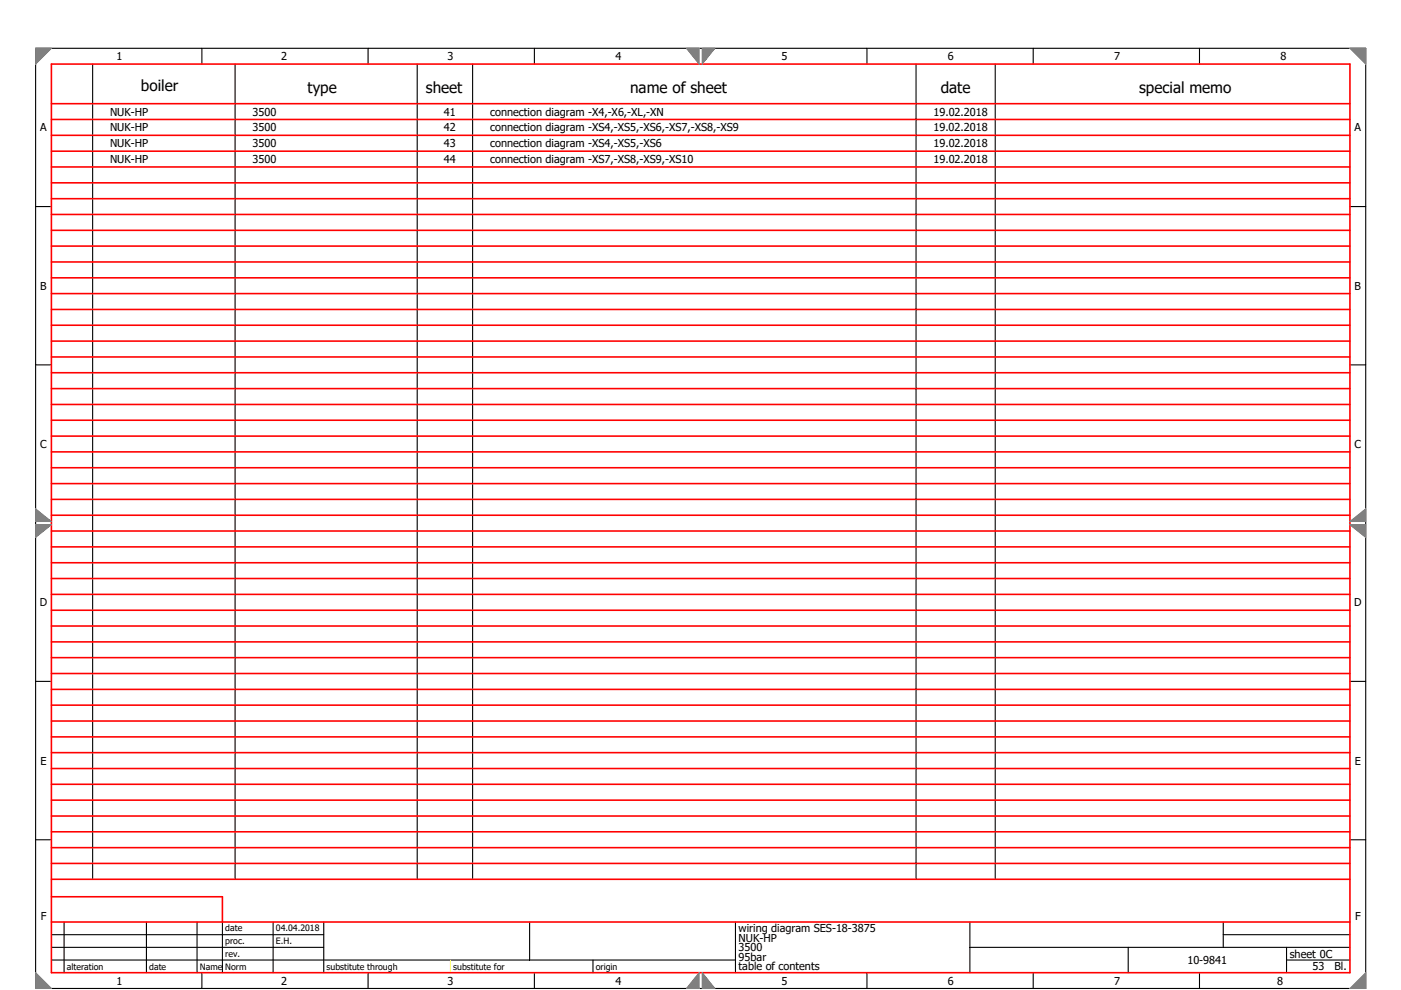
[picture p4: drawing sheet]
<svg xmlns="http://www.w3.org/2000/svg" width="297mm" height="210mm" viewBox="0 0 297 210" stroke-linecap="round" stroke-linejoin="round" font-family="sans-serif">
<g fill="none" stroke="#000" stroke-width=".23">
<path d="M7.6 10.2h282v199.5h-282zM19.6 13.6v172.9M42.8 10.2v3.4M49.8 13.6v172.9M78 10.2v3.4M88.5 13.6v172.9M100.2 13.6v172.9M113.3 10.2v3.4M183.8 10.2v3.4M194.2 13.6v172.9M211 13.6v172.9M219.1 10.2v3.4"/>
<path d="M254.3 10.2v3.4M7.6 43.8h3.3M286.2 43.8h3.4M7.6 77.4h3.3M286.2 77.4h3.4M7.6 144.5h3.3M286.2 144.5h3.4M7.6 178.1h3.3M286.2 178.1h3.4M10.9 198.2h57.7M13.6 195.6v10.7M31 195.6v10.7"/>
<path d="M41.8 195.6v10.7M47.2 195.6v10.7M57.9 195.6v10.7M68.6 195.6v10.7M112.3 195.6v8M155.9 195.6v10.7M205.6 195.6v10.7M259.4 198.2h26.8M259.4 195.6v5.3M10.9 203.6h145M10.9 200.9h57.7M42.8 206.3v3.4"/>
<path d="M78 206.3v3.4M113.3 206.3v3.4M125.7 203.6v2.7M183.8 206.3v3.4M205.6 200.9h80.6M219.1 206.3v3.4M239.2 200.9v5.4M254.3 206.3v3.4M272.8 203.6h13.4M272.8 200.9v5.4"/>
</g>
<path d="M95.5 203.6v2.7" fill="none" stroke="#ff0" stroke-width=".21"/>
<path d="M10.9 195.6h275.3" fill="none" stroke="#f00" stroke-width=".34"/>
<path d="M286.2 13.6v192.7" fill="none" stroke="#f00" stroke-width=".34"/>
<path d="M10.9 206.3h275.3" fill="none" stroke="#f00" stroke-width=".34"/>
<path d="M10.9 13.6v192.7" fill="none" stroke="#f00" stroke-width=".34"/>
<path d="M10.9 13.6h275.3" fill="none" stroke="#f00" stroke-width=".34"/>
<path d="M47.2 190.2v5.4" fill="none" stroke="#f00" stroke-width=".34"/>
<path d="M10.9 190.2h36.3" fill="none" stroke="#f00" stroke-width=".34"/>
<path d="M10.9 22h275.3" fill="none" stroke="#f00" stroke-width=".34"/>
<path d="M10.9 25.3h275.3" fill="none" stroke="#f00" stroke-width=".34"/>
<path d="M10.9 28.7h275.3" fill="none" stroke="#f00" stroke-width=".34"/>
<path d="M10.9 32.1h275.3" fill="none" stroke="#f00" stroke-width=".34"/>
<path d="M10.9 35.4h275.3" fill="none" stroke="#f00" stroke-width=".34"/>
<path d="M10.9 38.8h275.3" fill="none" stroke="#f00" stroke-width=".34"/>
<path d="M10.9 42.1h275.3" fill="none" stroke="#f00" stroke-width=".34"/>
<path d="M10.9 45.5h275.3" fill="none" stroke="#f00" stroke-width=".34"/>
<path d="M10.9 48.9h275.3" fill="none" stroke="#f00" stroke-width=".34"/>
<path d="M10.9 52.2h275.3" fill="none" stroke="#f00" stroke-width=".34"/>
<path d="M10.9 55.6h275.3" fill="none" stroke="#f00" stroke-width=".34"/>
<path d="M10.9 58.9h275.3" fill="none" stroke="#f00" stroke-width=".34"/>
<path d="M10.9 62.3h275.3" fill="none" stroke="#f00" stroke-width=".34"/>
<path d="M10.9 65.6h275.3" fill="none" stroke="#f00" stroke-width=".34"/>
<path d="M10.9 69h275.3" fill="none" stroke="#f00" stroke-width=".34"/>
<path d="M10.9 72.3h275.3" fill="none" stroke="#f00" stroke-width=".34"/>
<path d="M10.9 75.7h275.3" fill="none" stroke="#f00" stroke-width=".34"/>
<path d="M10.9 79.1h275.3" fill="none" stroke="#f00" stroke-width=".34"/>
<path d="M10.9 82.4h275.3" fill="none" stroke="#f00" stroke-width=".34"/>
<path d="M10.9 85.8h275.3" fill="none" stroke="#f00" stroke-width=".34"/>
<path d="M10.9 89.1h275.3" fill="none" stroke="#f00" stroke-width=".34"/>
<path d="M10.9 92.5h275.3" fill="none" stroke="#f00" stroke-width=".34"/>
<path d="M10.9 95.8h275.3" fill="none" stroke="#f00" stroke-width=".34"/>
<path d="M10.9 99.2h275.3" fill="none" stroke="#f00" stroke-width=".34"/>
<path d="M10.9 102.6h275.3" fill="none" stroke="#f00" stroke-width=".34"/>
<path d="M10.9 105.9h275.3" fill="none" stroke="#f00" stroke-width=".34"/>
<path d="M10.9 109.3h275.3" fill="none" stroke="#f00" stroke-width=".34"/>
<path d="M10.9 112.6h275.3" fill="none" stroke="#f00" stroke-width=".34"/>
<path d="M10.9 116h275.3" fill="none" stroke="#f00" stroke-width=".34"/>
<path d="M10.9 119.4h275.3" fill="none" stroke="#f00" stroke-width=".34"/>
<path d="M10.9 122.7h275.3" fill="none" stroke="#f00" stroke-width=".34"/>
<path d="M10.9 126.1h275.3" fill="none" stroke="#f00" stroke-width=".34"/>
<path d="M10.9 129.4h275.3" fill="none" stroke="#f00" stroke-width=".34"/>
<path d="M10.9 132.8h275.3" fill="none" stroke="#f00" stroke-width=".34"/>
<path d="M10.9 136.1h275.3" fill="none" stroke="#f00" stroke-width=".34"/>
<path d="M10.9 139.5h275.3" fill="none" stroke="#f00" stroke-width=".34"/>
<path d="M10.9 142.9h275.3" fill="none" stroke="#f00" stroke-width=".34"/>
<path d="M10.9 146.2h275.3" fill="none" stroke="#f00" stroke-width=".34"/>
<path d="M10.9 149.6h275.3" fill="none" stroke="#f00" stroke-width=".34"/>
<path d="M10.9 152.9h275.3" fill="none" stroke="#f00" stroke-width=".34"/>
<path d="M10.9 156.3h275.3" fill="none" stroke="#f00" stroke-width=".34"/>
<path d="M10.9 159.6h275.3" fill="none" stroke="#f00" stroke-width=".34"/>
<path d="M10.9 163h275.3" fill="none" stroke="#f00" stroke-width=".34"/>
<path d="M10.9 166.3h275.3" fill="none" stroke="#f00" stroke-width=".34"/>
<path d="M10.9 169.7h275.3" fill="none" stroke="#f00" stroke-width=".34"/>
<path d="M10.9 173.1h275.3" fill="none" stroke="#f00" stroke-width=".34"/>
<path d="M10.9 176.4h275.3" fill="none" stroke="#f00" stroke-width=".34"/>
<path d="M10.9 179.8h275.3" fill="none" stroke="#f00" stroke-width=".34"/>
<path d="M10.9 183.1h275.3" fill="none" stroke="#f00" stroke-width=".34"/>
<path d="M10.9 186.5h275.3" fill="none" stroke="#f00" stroke-width=".34"/>
<path d="M7.6 107.9v2.7" fill="none" stroke="#808080" stroke-width=".21"/>
<path d="M7.6 107.9l3.3 2.7" fill="none" stroke="#808080" stroke-width=".21"/>
<path d="M7.6 110.6h3.3" fill="none" stroke="#808080" stroke-width=".21"/>
<path d="M7.6 110.5h3.1" fill="none" stroke="#808080" stroke-width=".21"/>
<path d="M7.6 110.4h3" fill="none" stroke="#808080" stroke-width=".21"/>
<path d="M7.6 110.4h2.9" fill="none" stroke="#808080" stroke-width=".21"/>
<path d="M7.6 110.3h2.8" fill="none" stroke="#808080" stroke-width=".21"/>
<path d="M7.6 110.2h2.7" fill="none" stroke="#808080" stroke-width=".21"/>
<path d="M7.6 110.1h2.6" fill="none" stroke="#808080" stroke-width=".21"/>
<path d="M7.6 110h2.5" fill="none" stroke="#808080" stroke-width=".21"/>
<path d="M7.6 110h2.4" fill="none" stroke="#808080" stroke-width=".21"/>
<path d="M7.6 109.9h2.3" fill="none" stroke="#808080" stroke-width=".21"/>
<path d="M7.6 109.8h2.2" fill="none" stroke="#808080" stroke-width=".21"/>
<path d="M7.6 109.7h2.1" fill="none" stroke="#808080" stroke-width=".21"/>
<path d="M7.6 109.6h2" fill="none" stroke="#808080" stroke-width=".21"/>
<path d="M7.6 109.5h1.9" fill="none" stroke="#808080" stroke-width=".21"/>
<path d="M7.6 109.5h1.8" fill="none" stroke="#808080" stroke-width=".21"/>
<path d="M7.6 109.4h1.7" fill="none" stroke="#808080" stroke-width=".21"/>
<path d="M7.6 109.3h1.6" fill="none" stroke="#808080" stroke-width=".21"/>
<path d="M7.6 109.2h1.5" fill="none" stroke="#808080" stroke-width=".21"/>
<path d="M7.6 109.1h1.4" fill="none" stroke="#808080" stroke-width=".21"/>
<path d="M7.6 109h1.2" fill="none" stroke="#808080" stroke-width=".21"/>
<path d="M7.6 108.9h1.2" fill="none" stroke="#808080" stroke-width=".21"/>
<path d="M7.6 108.9h1" fill="none" stroke="#808080" stroke-width=".21"/>
<path d="M7.6 108.8h.9" fill="none" stroke="#808080" stroke-width=".21"/>
<path d="M7.6 108.7h.8" fill="none" stroke="#808080" stroke-width=".21"/>
<path d="M7.6 108.6h.7" fill="none" stroke="#808080" stroke-width=".21"/>
<path d="M7.6 108.5h.6" fill="none" stroke="#808080" stroke-width=".21"/>
<path d="M7.6 108.4h.5" fill="none" stroke="#808080" stroke-width=".21"/>
<path d="M7.6 108.4h.4" fill="none" stroke="#808080" stroke-width=".21"/>
<path d="M7.6 108.3h.3" fill="none" stroke="#808080" stroke-width=".21"/>
<path d="M7.6 108.2h.2" fill="none" stroke="#808080" stroke-width=".21"/>
<path d="M7.6 108.1h.1" fill="none" stroke="#808080" stroke-width=".21"/>
<path d="M7.6 111.3v2.7" fill="none" stroke="#808080" stroke-width=".21"/>
<path d="M10.9 111.3l-3.3 2.7" fill="none" stroke="#808080" stroke-width=".21"/>
<path d="M7.6 111.3h3.3" fill="none" stroke="#808080" stroke-width=".21"/>
<path d="M7.6 113.8h.1" fill="none" stroke="#808080" stroke-width=".21"/>
<path d="M7.6 113.7h.2" fill="none" stroke="#808080" stroke-width=".21"/>
<path d="M7.6 113.6h.3" fill="none" stroke="#808080" stroke-width=".21"/>
<path d="M7.6 113.6h.4" fill="none" stroke="#808080" stroke-width=".21"/>
<path d="M7.6 113.5h.5" fill="none" stroke="#808080" stroke-width=".21"/>
<path d="M7.6 113.4h.6" fill="none" stroke="#808080" stroke-width=".21"/>
<path d="M7.6 113.3h.7" fill="none" stroke="#808080" stroke-width=".21"/>
<path d="M7.6 113.2h.8" fill="none" stroke="#808080" stroke-width=".21"/>
<path d="M7.6 113.1h.9" fill="none" stroke="#808080" stroke-width=".21"/>
<path d="M7.6 113.1h1" fill="none" stroke="#808080" stroke-width=".21"/>
<path d="M7.6 113h1.2" fill="none" stroke="#808080" stroke-width=".21"/>
<path d="M7.6 112.9h1.2" fill="none" stroke="#808080" stroke-width=".21"/>
<path d="M7.6 112.8h1.4" fill="none" stroke="#808080" stroke-width=".21"/>
<path d="M7.6 112.7h1.5" fill="none" stroke="#808080" stroke-width=".21"/>
<path d="M7.6 112.6h1.6" fill="none" stroke="#808080" stroke-width=".21"/>
<path d="M7.6 112.6h1.7" fill="none" stroke="#808080" stroke-width=".21"/>
<path d="M7.6 112.5h1.8" fill="none" stroke="#808080" stroke-width=".21"/>
<path d="M7.6 112.4h1.9" fill="none" stroke="#808080" stroke-width=".21"/>
<path d="M7.6 112.3h2" fill="none" stroke="#808080" stroke-width=".21"/>
<path d="M7.6 112.2h2.1" fill="none" stroke="#808080" stroke-width=".21"/>
<path d="M7.6 112.1h2.2" fill="none" stroke="#808080" stroke-width=".21"/>
<path d="M7.6 112.1h2.3" fill="none" stroke="#808080" stroke-width=".21"/>
<path d="M7.6 112h2.4" fill="none" stroke="#808080" stroke-width=".21"/>
<path d="M7.6 111.9h2.5" fill="none" stroke="#808080" stroke-width=".21"/>
<path d="M7.6 111.8h2.6" fill="none" stroke="#808080" stroke-width=".21"/>
<path d="M7.6 111.7h2.7" fill="none" stroke="#808080" stroke-width=".21"/>
<path d="M7.6 111.6h2.8" fill="none" stroke="#808080" stroke-width=".21"/>
<path d="M7.6 111.5h2.9" fill="none" stroke="#808080" stroke-width=".21"/>
<path d="M7.6 111.5h3" fill="none" stroke="#808080" stroke-width=".21"/>
<path d="M7.6 111.4h3.1" fill="none" stroke="#808080" stroke-width=".21"/>
<path d="M7.6 111.3h3.3" fill="none" stroke="#808080" stroke-width=".21"/>
<path d="M7.6 10.2v3.4" fill="none" stroke="#808080" stroke-width=".21"/>
<path d="M7.6 10.2h3.3" fill="none" stroke="#808080" stroke-width=".21"/>
<path d="M10.9 10.2l-3.3 3.4" fill="none" stroke="#808080" stroke-width=".21"/>
<path d="M7.6 13.4h.1" fill="none" stroke="#808080" stroke-width=".21"/>
<path d="M7.6 13.3h.1" fill="none" stroke="#808080" stroke-width=".21"/>
<path d="M7.6 13.3h.2" fill="none" stroke="#808080" stroke-width=".21"/>
<path d="M7.6 13.2h.3" fill="none" stroke="#808080" stroke-width=".21"/>
<path d="M7.6 13.1h.4" fill="none" stroke="#808080" stroke-width=".21"/>
<path d="M7.6 13h.5" fill="none" stroke="#808080" stroke-width=".21"/>
<path d="M7.6 12.9h.6" fill="none" stroke="#808080" stroke-width=".21"/>
<path d="M7.6 12.8h.7" fill="none" stroke="#808080" stroke-width=".21"/>
<path d="M7.6 12.8h.7" fill="none" stroke="#808080" stroke-width=".21"/>
<path d="M7.6 12.7h.8" fill="none" stroke="#808080" stroke-width=".21"/>
<path d="M7.6 12.6h.9" fill="none" stroke="#808080" stroke-width=".21"/>
<path d="M7.6 12.5h1" fill="none" stroke="#808080" stroke-width=".21"/>
<path d="M7.6 12.4h1.1" fill="none" stroke="#808080" stroke-width=".21"/>
<path d="M7.6 12.3h1.2" fill="none" stroke="#808080" stroke-width=".21"/>
<path d="M7.6 12.3h1.2" fill="none" stroke="#808080" stroke-width=".21"/>
<path d="M7.6 12.2h1.3" fill="none" stroke="#808080" stroke-width=".21"/>
<path d="M7.6 12.1h1.4" fill="none" stroke="#808080" stroke-width=".21"/>
<path d="M7.6 12h1.5" fill="none" stroke="#808080" stroke-width=".21"/>
<path d="M7.6 11.9h1.6" fill="none" stroke="#808080" stroke-width=".21"/>
<path d="M7.6 11.8h1.6" fill="none" stroke="#808080" stroke-width=".21"/>
<path d="M7.6 11.7h1.7" fill="none" stroke="#808080" stroke-width=".21"/>
<path d="M7.6 11.7h1.8" fill="none" stroke="#808080" stroke-width=".21"/>
<path d="M7.6 11.6h1.9" fill="none" stroke="#808080" stroke-width=".21"/>
<path d="M7.6 11.5h2" fill="none" stroke="#808080" stroke-width=".21"/>
<path d="M7.6 11.4h2.1" fill="none" stroke="#808080" stroke-width=".21"/>
<path d="M7.6 11.3h2.2" fill="none" stroke="#808080" stroke-width=".21"/>
<path d="M7.6 11.2h2.2" fill="none" stroke="#808080" stroke-width=".21"/>
<path d="M7.6 11.2h2.3" fill="none" stroke="#808080" stroke-width=".21"/>
<path d="M7.6 11.1h2.4" fill="none" stroke="#808080" stroke-width=".21"/>
<path d="M7.6 11h2.5" fill="none" stroke="#808080" stroke-width=".21"/>
<path d="M7.6 10.9h2.6" fill="none" stroke="#808080" stroke-width=".21"/>
<path d="M7.6 10.8h2.7" fill="none" stroke="#808080" stroke-width=".21"/>
<path d="M7.6 10.7h2.7" fill="none" stroke="#808080" stroke-width=".21"/>
<path d="M7.6 10.7h2.8" fill="none" stroke="#808080" stroke-width=".21"/>
<path d="M7.6 10.6h2.9" fill="none" stroke="#808080" stroke-width=".21"/>
<path d="M7.6 10.5h3" fill="none" stroke="#808080" stroke-width=".21"/>
<path d="M7.6 10.4h3.1" fill="none" stroke="#808080" stroke-width=".21"/>
<path d="M7.6 10.3h3.2" fill="none" stroke="#808080" stroke-width=".21"/>
<path d="M7.6 10.2h3.3" fill="none" stroke="#808080" stroke-width=".21"/>
<path d="M145.5 10.2l2.7 3.4" fill="none" stroke="#808080" stroke-width=".21"/>
<path d="M148.2 10.2v3.4" fill="none" stroke="#808080" stroke-width=".21"/>
<path d="M145.5 10.2h2.7" fill="none" stroke="#808080" stroke-width=".21"/>
<path d="M148.1 13.4h.1" fill="none" stroke="#808080" stroke-width=".21"/>
<path d="M148.1 13.3h.1" fill="none" stroke="#808080" stroke-width=".21"/>
<path d="M148 13.3h.2" fill="none" stroke="#808080" stroke-width=".21"/>
<path d="M147.9 13.2h.3" fill="none" stroke="#808080" stroke-width=".21"/>
<path d="M147.9 13.1h.3" fill="none" stroke="#808080" stroke-width=".21"/>
<path d="M147.8 13h.4" fill="none" stroke="#808080" stroke-width=".21"/>
<path d="M147.7 12.9h.5" fill="none" stroke="#808080" stroke-width=".21"/>
<path d="M147.7 12.8h.5" fill="none" stroke="#808080" stroke-width=".21"/>
<path d="M147.6 12.8h.6" fill="none" stroke="#808080" stroke-width=".21"/>
<path d="M147.5 12.7h.7" fill="none" stroke="#808080" stroke-width=".21"/>
<path d="M147.5 12.6h.7" fill="none" stroke="#808080" stroke-width=".21"/>
<path d="M147.4 12.5h.8" fill="none" stroke="#808080" stroke-width=".21"/>
<path d="M147.3 12.4h.9" fill="none" stroke="#808080" stroke-width=".21"/>
<path d="M147.3 12.3h.9" fill="none" stroke="#808080" stroke-width=".21"/>
<path d="M147.2 12.3h1" fill="none" stroke="#808080" stroke-width=".21"/>
<path d="M147.1 12.2h1.1" fill="none" stroke="#808080" stroke-width=".21"/>
<path d="M147.1 12.1h1.1" fill="none" stroke="#808080" stroke-width=".21"/>
<path d="M147 12h1.2" fill="none" stroke="#808080" stroke-width=".21"/>
<path d="M146.9 11.9h1.3" fill="none" stroke="#808080" stroke-width=".21"/>
<path d="M146.9 11.8h1.3" fill="none" stroke="#808080" stroke-width=".21"/>
<path d="M146.8 11.7h1.4" fill="none" stroke="#808080" stroke-width=".21"/>
<path d="M146.7 11.7h1.5" fill="none" stroke="#808080" stroke-width=".21"/>
<path d="M146.7 11.6h1.5" fill="none" stroke="#808080" stroke-width=".21"/>
<path d="M146.6 11.5h1.6" fill="none" stroke="#808080" stroke-width=".21"/>
<path d="M146.5 11.4h1.7" fill="none" stroke="#808080" stroke-width=".21"/>
<path d="M146.4 11.3h1.8" fill="none" stroke="#808080" stroke-width=".21"/>
<path d="M146.4 11.2h1.8" fill="none" stroke="#808080" stroke-width=".21"/>
<path d="M146.3 11.2h1.9" fill="none" stroke="#808080" stroke-width=".21"/>
<path d="M146.3 11.1h1.9" fill="none" stroke="#808080" stroke-width=".21"/>
<path d="M146.2 11h2" fill="none" stroke="#808080" stroke-width=".21"/>
<path d="M146.1 10.9h2.1" fill="none" stroke="#808080" stroke-width=".21"/>
<path d="M146 10.8h2.2" fill="none" stroke="#808080" stroke-width=".21"/>
<path d="M146 10.7h2.2" fill="none" stroke="#808080" stroke-width=".21"/>
<path d="M145.9 10.7h2.3" fill="none" stroke="#808080" stroke-width=".21"/>
<path d="M145.9 10.6h2.3" fill="none" stroke="#808080" stroke-width=".21"/>
<path d="M145.8 10.5h2.4" fill="none" stroke="#808080" stroke-width=".21"/>
<path d="M145.7 10.4h2.5" fill="none" stroke="#808080" stroke-width=".21"/>
<path d="M145.6 10.3h2.6" fill="none" stroke="#808080" stroke-width=".21"/>
<path d="M145.6 10.2h2.6" fill="none" stroke="#808080" stroke-width=".21"/>
<path d="M148.9 10.2v3.4" fill="none" stroke="#808080" stroke-width=".21"/>
<path d="M151.6 10.2l-2.7 3.4" fill="none" stroke="#808080" stroke-width=".21"/>
<path d="M148.9 10.2h2.7" fill="none" stroke="#808080" stroke-width=".21"/>
<path d="M148.9 13.4h.1" fill="none" stroke="#808080" stroke-width=".21"/>
<path d="M148.9 13.3h.1" fill="none" stroke="#808080" stroke-width=".21"/>
<path d="M148.9 13.3h.2" fill="none" stroke="#808080" stroke-width=".21"/>
<path d="M148.9 13.2h.3" fill="none" stroke="#808080" stroke-width=".21"/>
<path d="M148.9 13.1h.3" fill="none" stroke="#808080" stroke-width=".21"/>
<path d="M148.9 13h.4" fill="none" stroke="#808080" stroke-width=".21"/>
<path d="M148.9 12.9h.5" fill="none" stroke="#808080" stroke-width=".21"/>
<path d="M148.9 12.8h.5" fill="none" stroke="#808080" stroke-width=".21"/>
<path d="M148.9 12.8h.6" fill="none" stroke="#808080" stroke-width=".21"/>
<path d="M148.9 12.7h.7" fill="none" stroke="#808080" stroke-width=".21"/>
<path d="M148.9 12.6h.7" fill="none" stroke="#808080" stroke-width=".21"/>
<path d="M148.9 12.5h.8" fill="none" stroke="#808080" stroke-width=".21"/>
<path d="M148.9 12.4h.9" fill="none" stroke="#808080" stroke-width=".21"/>
<path d="M148.9 12.3h.9" fill="none" stroke="#808080" stroke-width=".21"/>
<path d="M148.9 12.3h1" fill="none" stroke="#808080" stroke-width=".21"/>
<path d="M148.9 12.2h1.1" fill="none" stroke="#808080" stroke-width=".21"/>
<path d="M148.9 12.1h1.1" fill="none" stroke="#808080" stroke-width=".21"/>
<path d="M148.9 12h1.2" fill="none" stroke="#808080" stroke-width=".21"/>
<path d="M148.9 11.9h1.3" fill="none" stroke="#808080" stroke-width=".21"/>
<path d="M148.9 11.8h1.3" fill="none" stroke="#808080" stroke-width=".21"/>
<path d="M148.9 11.7h1.4" fill="none" stroke="#808080" stroke-width=".21"/>
<path d="M148.9 11.7h1.5" fill="none" stroke="#808080" stroke-width=".21"/>
<path d="M148.9 11.6h1.5" fill="none" stroke="#808080" stroke-width=".21"/>
<path d="M148.9 11.5h1.6" fill="none" stroke="#808080" stroke-width=".21"/>
<path d="M148.9 11.4h1.7" fill="none" stroke="#808080" stroke-width=".21"/>
<path d="M148.9 11.3h1.8" fill="none" stroke="#808080" stroke-width=".21"/>
<path d="M148.9 11.2h1.8" fill="none" stroke="#808080" stroke-width=".21"/>
<path d="M148.9 11.2h1.9" fill="none" stroke="#808080" stroke-width=".21"/>
<path d="M148.9 11.1h2" fill="none" stroke="#808080" stroke-width=".21"/>
<path d="M148.9 11h2" fill="none" stroke="#808080" stroke-width=".21"/>
<path d="M148.9 10.9h2.1" fill="none" stroke="#808080" stroke-width=".21"/>
<path d="M148.9 10.8h2.2" fill="none" stroke="#808080" stroke-width=".21"/>
<path d="M148.9 10.7h2.2" fill="none" stroke="#808080" stroke-width=".21"/>
<path d="M148.9 10.7h2.3" fill="none" stroke="#808080" stroke-width=".21"/>
<path d="M148.9 10.6h2.4" fill="none" stroke="#808080" stroke-width=".21"/>
<path d="M148.9 10.5h2.4" fill="none" stroke="#808080" stroke-width=".21"/>
<path d="M148.9 10.4h2.5" fill="none" stroke="#808080" stroke-width=".21"/>
<path d="M148.9 10.3h2.6" fill="none" stroke="#808080" stroke-width=".21"/>
<path d="M148.9 10.2h2.6" fill="none" stroke="#808080" stroke-width=".21"/>
<path d="M286.2 10.2l3.4 3.4" fill="none" stroke="#808080" stroke-width=".21"/>
<path d="M289.6 10.2v3.4" fill="none" stroke="#808080" stroke-width=".21"/>
<path d="M286.2 10.2h3.4" fill="none" stroke="#808080" stroke-width=".21"/>
<path d="M289.5 13.4h.1" fill="none" stroke="#808080" stroke-width=".21"/>
<path d="M289.4 13.3h.1" fill="none" stroke="#808080" stroke-width=".21"/>
<path d="M289.3 13.3h.2" fill="none" stroke="#808080" stroke-width=".21"/>
<path d="M289.2 13.2h.3" fill="none" stroke="#808080" stroke-width=".21"/>
<path d="M289.1 13.1h.4" fill="none" stroke="#808080" stroke-width=".21"/>
<path d="M289 13h.5" fill="none" stroke="#808080" stroke-width=".21"/>
<path d="M288.9 12.9h.6" fill="none" stroke="#808080" stroke-width=".21"/>
<path d="M288.9 12.8h.6" fill="none" stroke="#808080" stroke-width=".21"/>
<path d="M288.8 12.8h.7" fill="none" stroke="#808080" stroke-width=".21"/>
<path d="M288.7 12.7h.8" fill="none" stroke="#808080" stroke-width=".21"/>
<path d="M288.6 12.6h.9" fill="none" stroke="#808080" stroke-width=".21"/>
<path d="M288.5 12.5h1" fill="none" stroke="#808080" stroke-width=".21"/>
<path d="M288.4 12.4h1.1" fill="none" stroke="#808080" stroke-width=".21"/>
<path d="M288.3 12.3h1.2" fill="none" stroke="#808080" stroke-width=".21"/>
<path d="M288.3 12.3h1.2" fill="none" stroke="#808080" stroke-width=".21"/>
<path d="M288.2 12.2h1.3" fill="none" stroke="#808080" stroke-width=".21"/>
<path d="M288.1 12.1h1.4" fill="none" stroke="#808080" stroke-width=".21"/>
<path d="M288 12h1.5" fill="none" stroke="#808080" stroke-width=".21"/>
<path d="M287.9 11.9h1.6" fill="none" stroke="#808080" stroke-width=".21"/>
<path d="M287.8 11.8h1.7" fill="none" stroke="#808080" stroke-width=".21"/>
<path d="M287.8 11.7h1.7" fill="none" stroke="#808080" stroke-width=".21"/>
<path d="M287.7 11.7h1.8" fill="none" stroke="#808080" stroke-width=".21"/>
<path d="M287.6 11.6h1.9" fill="none" stroke="#808080" stroke-width=".21"/>
<path d="M287.5 11.5h2" fill="none" stroke="#808080" stroke-width=".21"/>
<path d="M287.4 11.4h2.1" fill="none" stroke="#808080" stroke-width=".21"/>
<path d="M287.4 11.3h2.1" fill="none" stroke="#808080" stroke-width=".21"/>
<path d="M287.3 11.2h2.2" fill="none" stroke="#808080" stroke-width=".21"/>
<path d="M287.2 11.2h2.3" fill="none" stroke="#808080" stroke-width=".21"/>
<path d="M287.1 11.1h2.4" fill="none" stroke="#808080" stroke-width=".21"/>
<path d="M287 11h2.5" fill="none" stroke="#808080" stroke-width=".21"/>
<path d="M286.9 10.9h2.6" fill="none" stroke="#808080" stroke-width=".21"/>
<path d="M286.8 10.8h2.7" fill="none" stroke="#808080" stroke-width=".21"/>
<path d="M286.8 10.7h2.7" fill="none" stroke="#808080" stroke-width=".21"/>
<path d="M286.7 10.7h2.8" fill="none" stroke="#808080" stroke-width=".21"/>
<path d="M286.6 10.6h2.9" fill="none" stroke="#808080" stroke-width=".21"/>
<path d="M286.5 10.5h3" fill="none" stroke="#808080" stroke-width=".21"/>
<path d="M286.4 10.4h3.1" fill="none" stroke="#808080" stroke-width=".21"/>
<path d="M286.3 10.3h3.2" fill="none" stroke="#808080" stroke-width=".21"/>
<path d="M286.3 10.2h3.2" fill="none" stroke="#808080" stroke-width=".21"/>
<path d="M289.6 107.9l-3.4 2.7" fill="none" stroke="#808080" stroke-width=".21"/>
<path d="M289.6 107.9v2.7" fill="none" stroke="#808080" stroke-width=".21"/>
<path d="M286.2 110.6h3.4" fill="none" stroke="#808080" stroke-width=".21"/>
<path d="M286.4 110.5h3.1" fill="none" stroke="#808080" stroke-width=".21"/>
<path d="M286.5 110.4h3" fill="none" stroke="#808080" stroke-width=".21"/>
<path d="M286.6 110.4h2.9" fill="none" stroke="#808080" stroke-width=".21"/>
<path d="M286.7 110.3h2.8" fill="none" stroke="#808080" stroke-width=".21"/>
<path d="M286.8 110.2h2.7" fill="none" stroke="#808080" stroke-width=".21"/>
<path d="M286.9 110.1h2.6" fill="none" stroke="#808080" stroke-width=".21"/>
<path d="M287 110h2.5" fill="none" stroke="#808080" stroke-width=".21"/>
<path d="M287.1 110h2.4" fill="none" stroke="#808080" stroke-width=".21"/>
<path d="M287.2 109.9h2.3" fill="none" stroke="#808080" stroke-width=".21"/>
<path d="M287.3 109.8h2.2" fill="none" stroke="#808080" stroke-width=".21"/>
<path d="M287.4 109.7h2.1" fill="none" stroke="#808080" stroke-width=".21"/>
<path d="M287.5 109.6h2" fill="none" stroke="#808080" stroke-width=".21"/>
<path d="M287.6 109.5h1.9" fill="none" stroke="#808080" stroke-width=".21"/>
<path d="M287.7 109.5h1.8" fill="none" stroke="#808080" stroke-width=".21"/>
<path d="M287.8 109.4h1.7" fill="none" stroke="#808080" stroke-width=".21"/>
<path d="M287.9 109.3h1.6" fill="none" stroke="#808080" stroke-width=".21"/>
<path d="M288 109.2h1.5" fill="none" stroke="#808080" stroke-width=".21"/>
<path d="M288.1 109.1h1.4" fill="none" stroke="#808080" stroke-width=".21"/>
<path d="M288.2 109h1.3" fill="none" stroke="#808080" stroke-width=".21"/>
<path d="M288.3 108.9h1.2" fill="none" stroke="#808080" stroke-width=".21"/>
<path d="M288.5 108.9h1" fill="none" stroke="#808080" stroke-width=".21"/>
<path d="M288.6 108.8h.9" fill="none" stroke="#808080" stroke-width=".21"/>
<path d="M288.6 108.7h.9" fill="none" stroke="#808080" stroke-width=".21"/>
<path d="M288.8 108.6h.7" fill="none" stroke="#808080" stroke-width=".21"/>
<path d="M288.9 108.5h.6" fill="none" stroke="#808080" stroke-width=".21"/>
<path d="M289 108.4h.5" fill="none" stroke="#808080" stroke-width=".21"/>
<path d="M289.1 108.4h.4" fill="none" stroke="#808080" stroke-width=".21"/>
<path d="M289.2 108.3h.3" fill="none" stroke="#808080" stroke-width=".21"/>
<path d="M289.3 108.2h.2" fill="none" stroke="#808080" stroke-width=".21"/>
<path d="M289.4 108.1h.1" fill="none" stroke="#808080" stroke-width=".21"/>
<path d="M289.5 108h.1" fill="none" stroke="#808080" stroke-width=".21"/>
<path d="M286.2 111.3h3.4" fill="none" stroke="#808080" stroke-width=".21"/>
<path d="M289.6 111.3v2.7" fill="none" stroke="#808080" stroke-width=".21"/>
<path d="M286.2 111.3l3.4 2.7" fill="none" stroke="#808080" stroke-width=".21"/>
<path d="M289.5 113.9h.1" fill="none" stroke="#808080" stroke-width=".21"/>
<path d="M289.4 113.8h.1" fill="none" stroke="#808080" stroke-width=".21"/>
<path d="M289.3 113.7h.2" fill="none" stroke="#808080" stroke-width=".21"/>
<path d="M289.2 113.6h.3" fill="none" stroke="#808080" stroke-width=".21"/>
<path d="M289.1 113.6h.4" fill="none" stroke="#808080" stroke-width=".21"/>
<path d="M289 113.5h.5" fill="none" stroke="#808080" stroke-width=".21"/>
<path d="M288.9 113.4h.6" fill="none" stroke="#808080" stroke-width=".21"/>
<path d="M288.8 113.3h.7" fill="none" stroke="#808080" stroke-width=".21"/>
<path d="M288.6 113.2h.9" fill="none" stroke="#808080" stroke-width=".21"/>
<path d="M288.6 113.1h.9" fill="none" stroke="#808080" stroke-width=".21"/>
<path d="M288.5 113.1h1" fill="none" stroke="#808080" stroke-width=".21"/>
<path d="M288.3 113h1.2" fill="none" stroke="#808080" stroke-width=".21"/>
<path d="M288.2 112.9h1.3" fill="none" stroke="#808080" stroke-width=".21"/>
<path d="M288.1 112.8h1.4" fill="none" stroke="#808080" stroke-width=".21"/>
<path d="M288 112.7h1.5" fill="none" stroke="#808080" stroke-width=".21"/>
<path d="M287.9 112.6h1.6" fill="none" stroke="#808080" stroke-width=".21"/>
<path d="M287.8 112.6h1.7" fill="none" stroke="#808080" stroke-width=".21"/>
<path d="M287.7 112.5h1.8" fill="none" stroke="#808080" stroke-width=".21"/>
<path d="M287.6 112.4h1.9" fill="none" stroke="#808080" stroke-width=".21"/>
<path d="M287.5 112.3h2" fill="none" stroke="#808080" stroke-width=".21"/>
<path d="M287.4 112.2h2.1" fill="none" stroke="#808080" stroke-width=".21"/>
<path d="M287.3 112.1h2.2" fill="none" stroke="#808080" stroke-width=".21"/>
<path d="M287.2 112.1h2.3" fill="none" stroke="#808080" stroke-width=".21"/>
<path d="M287.1 112h2.4" fill="none" stroke="#808080" stroke-width=".21"/>
<path d="M287 111.9h2.5" fill="none" stroke="#808080" stroke-width=".21"/>
<path d="M286.9 111.8h2.6" fill="none" stroke="#808080" stroke-width=".21"/>
<path d="M286.8 111.7h2.7" fill="none" stroke="#808080" stroke-width=".21"/>
<path d="M286.7 111.6h2.8" fill="none" stroke="#808080" stroke-width=".21"/>
<path d="M286.6 111.5h2.9" fill="none" stroke="#808080" stroke-width=".21"/>
<path d="M286.5 111.5h3" fill="none" stroke="#808080" stroke-width=".21"/>
<path d="M286.4 111.4h3.1" fill="none" stroke="#808080" stroke-width=".21"/>
<path d="M286.3 111.3h3.2" fill="none" stroke="#808080" stroke-width=".21"/>
<path d="M286.2 209.7h3.4" fill="none" stroke="#808080" stroke-width=".21"/>
<path d="M289.6 206.3v3.4" fill="none" stroke="#808080" stroke-width=".21"/>
<path d="M289.6 206.3l-3.4 3.4" fill="none" stroke="#808080" stroke-width=".21"/>
<path d="M286.3 209.6h3.2" fill="none" stroke="#808080" stroke-width=".21"/>
<path d="M286.4 209.5h3.1" fill="none" stroke="#808080" stroke-width=".21"/>
<path d="M286.5 209.4h3" fill="none" stroke="#808080" stroke-width=".21"/>
<path d="M286.6 209.3h2.9" fill="none" stroke="#808080" stroke-width=".21"/>
<path d="M286.7 209.3h2.8" fill="none" stroke="#808080" stroke-width=".21"/>
<path d="M286.8 209.2h2.7" fill="none" stroke="#808080" stroke-width=".21"/>
<path d="M286.8 209.1h2.7" fill="none" stroke="#808080" stroke-width=".21"/>
<path d="M286.9 209h2.6" fill="none" stroke="#808080" stroke-width=".21"/>
<path d="M287 208.9h2.5" fill="none" stroke="#808080" stroke-width=".21"/>
<path d="M287.1 208.8h2.4" fill="none" stroke="#808080" stroke-width=".21"/>
<path d="M287.2 208.7h2.3" fill="none" stroke="#808080" stroke-width=".21"/>
<path d="M287.3 208.7h2.2" fill="none" stroke="#808080" stroke-width=".21"/>
<path d="M287.4 208.6h2.1" fill="none" stroke="#808080" stroke-width=".21"/>
<path d="M287.4 208.5h2.1" fill="none" stroke="#808080" stroke-width=".21"/>
<path d="M287.5 208.4h2" fill="none" stroke="#808080" stroke-width=".21"/>
<path d="M287.6 208.3h1.9" fill="none" stroke="#808080" stroke-width=".21"/>
<path d="M287.7 208.2h1.8" fill="none" stroke="#808080" stroke-width=".21"/>
<path d="M287.8 208.2h1.7" fill="none" stroke="#808080" stroke-width=".21"/>
<path d="M287.8 208.1h1.7" fill="none" stroke="#808080" stroke-width=".21"/>
<path d="M287.9 208h1.6" fill="none" stroke="#808080" stroke-width=".21"/>
<path d="M288 207.9h1.5" fill="none" stroke="#808080" stroke-width=".21"/>
<path d="M288.1 207.8h1.4" fill="none" stroke="#808080" stroke-width=".21"/>
<path d="M288.2 207.7h1.3" fill="none" stroke="#808080" stroke-width=".21"/>
<path d="M288.3 207.6h1.2" fill="none" stroke="#808080" stroke-width=".21"/>
<path d="M288.3 207.6h1.2" fill="none" stroke="#808080" stroke-width=".21"/>
<path d="M288.4 207.5h1.1" fill="none" stroke="#808080" stroke-width=".21"/>
<path d="M288.5 207.4h1" fill="none" stroke="#808080" stroke-width=".21"/>
<path d="M288.6 207.3h.9" fill="none" stroke="#808080" stroke-width=".21"/>
<path d="M288.7 207.2h.8" fill="none" stroke="#808080" stroke-width=".21"/>
<path d="M288.8 207.2h.7" fill="none" stroke="#808080" stroke-width=".21"/>
<path d="M288.9 207.1h.6" fill="none" stroke="#808080" stroke-width=".21"/>
<path d="M288.9 207h.6" fill="none" stroke="#808080" stroke-width=".21"/>
<path d="M289 206.9h.5" fill="none" stroke="#808080" stroke-width=".21"/>
<path d="M289.1 206.8h.4" fill="none" stroke="#808080" stroke-width=".21"/>
<path d="M289.2 206.7h.3" fill="none" stroke="#808080" stroke-width=".21"/>
<path d="M289.3 206.7h.2" fill="none" stroke="#808080" stroke-width=".21"/>
<path d="M289.4 206.6h.1" fill="none" stroke="#808080" stroke-width=".21"/>
<path d="M289.5 206.5h.1" fill="none" stroke="#808080" stroke-width=".21"/>
<path d="M148.2 206.3l-2.7 3.4" fill="none" stroke="#808080" stroke-width=".21"/>
<path d="M148.2 206.3v3.4" fill="none" stroke="#808080" stroke-width=".21"/>
<path d="M145.5 209.7h2.7" fill="none" stroke="#808080" stroke-width=".21"/>
<path d="M145.6 209.6h2.6" fill="none" stroke="#808080" stroke-width=".21"/>
<path d="M145.7 209.5h2.5" fill="none" stroke="#808080" stroke-width=".21"/>
<path d="M145.8 209.4h2.4" fill="none" stroke="#808080" stroke-width=".21"/>
<path d="M145.9 209.3h2.3" fill="none" stroke="#808080" stroke-width=".21"/>
<path d="M145.9 209.3h2.3" fill="none" stroke="#808080" stroke-width=".21"/>
<path d="M146 209.2h2.2" fill="none" stroke="#808080" stroke-width=".21"/>
<path d="M146 209.1h2.2" fill="none" stroke="#808080" stroke-width=".21"/>
<path d="M146.1 209h2.1" fill="none" stroke="#808080" stroke-width=".21"/>
<path d="M146.2 208.9h2" fill="none" stroke="#808080" stroke-width=".21"/>
<path d="M146.3 208.8h1.9" fill="none" stroke="#808080" stroke-width=".21"/>
<path d="M146.3 208.7h1.9" fill="none" stroke="#808080" stroke-width=".21"/>
<path d="M146.4 208.7h1.8" fill="none" stroke="#808080" stroke-width=".21"/>
<path d="M146.4 208.6h1.8" fill="none" stroke="#808080" stroke-width=".21"/>
<path d="M146.5 208.5h1.7" fill="none" stroke="#808080" stroke-width=".21"/>
<path d="M146.6 208.4h1.6" fill="none" stroke="#808080" stroke-width=".21"/>
<path d="M146.7 208.3h1.5" fill="none" stroke="#808080" stroke-width=".21"/>
<path d="M146.7 208.2h1.5" fill="none" stroke="#808080" stroke-width=".21"/>
<path d="M146.8 208.2h1.4" fill="none" stroke="#808080" stroke-width=".21"/>
<path d="M146.9 208.1h1.3" fill="none" stroke="#808080" stroke-width=".21"/>
<path d="M146.9 208h1.3" fill="none" stroke="#808080" stroke-width=".21"/>
<path d="M147 207.9h1.2" fill="none" stroke="#808080" stroke-width=".21"/>
<path d="M147.1 207.8h1.1" fill="none" stroke="#808080" stroke-width=".21"/>
<path d="M147.1 207.7h1.1" fill="none" stroke="#808080" stroke-width=".21"/>
<path d="M147.2 207.6h1" fill="none" stroke="#808080" stroke-width=".21"/>
<path d="M147.3 207.6h.9" fill="none" stroke="#808080" stroke-width=".21"/>
<path d="M147.3 207.5h.9" fill="none" stroke="#808080" stroke-width=".21"/>
<path d="M147.4 207.4h.8" fill="none" stroke="#808080" stroke-width=".21"/>
<path d="M147.5 207.3h.7" fill="none" stroke="#808080" stroke-width=".21"/>
<path d="M147.5 207.2h.7" fill="none" stroke="#808080" stroke-width=".21"/>
<path d="M147.6 207.2h.6" fill="none" stroke="#808080" stroke-width=".21"/>
<path d="M147.7 207.1h.5" fill="none" stroke="#808080" stroke-width=".21"/>
<path d="M147.7 207h.5" fill="none" stroke="#808080" stroke-width=".21"/>
<path d="M147.8 206.9h.4" fill="none" stroke="#808080" stroke-width=".21"/>
<path d="M147.9 206.8h.3" fill="none" stroke="#808080" stroke-width=".21"/>
<path d="M147.9 206.7h.3" fill="none" stroke="#808080" stroke-width=".21"/>
<path d="M148 206.7h.2" fill="none" stroke="#808080" stroke-width=".21"/>
<path d="M148.1 206.6h.1" fill="none" stroke="#808080" stroke-width=".21"/>
<path d="M148.1 206.5h.1" fill="none" stroke="#808080" stroke-width=".21"/>
<path d="M148.9 206.3v3.4" fill="none" stroke="#808080" stroke-width=".21"/>
<path d="M148.9 206.3l2.7 3.4" fill="none" stroke="#808080" stroke-width=".21"/>
<path d="M148.9 209.7h2.7" fill="none" stroke="#808080" stroke-width=".21"/>
<path d="M148.9 209.6h2.6" fill="none" stroke="#808080" stroke-width=".21"/>
<path d="M148.9 209.5h2.5" fill="none" stroke="#808080" stroke-width=".21"/>
<path d="M148.9 209.4h2.4" fill="none" stroke="#808080" stroke-width=".21"/>
<path d="M148.9 209.3h2.4" fill="none" stroke="#808080" stroke-width=".21"/>
<path d="M148.9 209.3h2.3" fill="none" stroke="#808080" stroke-width=".21"/>
<path d="M148.9 209.2h2.2" fill="none" stroke="#808080" stroke-width=".21"/>
<path d="M148.9 209.1h2.2" fill="none" stroke="#808080" stroke-width=".21"/>
<path d="M148.9 209h2.1" fill="none" stroke="#808080" stroke-width=".21"/>
<path d="M148.9 208.9h2" fill="none" stroke="#808080" stroke-width=".21"/>
<path d="M148.9 208.8h2" fill="none" stroke="#808080" stroke-width=".21"/>
<path d="M148.9 208.7h1.9" fill="none" stroke="#808080" stroke-width=".21"/>
<path d="M148.9 208.7h1.8" fill="none" stroke="#808080" stroke-width=".21"/>
<path d="M148.9 208.6h1.8" fill="none" stroke="#808080" stroke-width=".21"/>
<path d="M148.9 208.5h1.7" fill="none" stroke="#808080" stroke-width=".21"/>
<path d="M148.9 208.4h1.6" fill="none" stroke="#808080" stroke-width=".21"/>
<path d="M148.9 208.3h1.5" fill="none" stroke="#808080" stroke-width=".21"/>
<path d="M148.9 208.2h1.5" fill="none" stroke="#808080" stroke-width=".21"/>
<path d="M148.9 208.2h1.4" fill="none" stroke="#808080" stroke-width=".21"/>
<path d="M148.9 208.1h1.3" fill="none" stroke="#808080" stroke-width=".21"/>
<path d="M148.9 208h1.3" fill="none" stroke="#808080" stroke-width=".21"/>
<path d="M148.9 207.9h1.2" fill="none" stroke="#808080" stroke-width=".21"/>
<path d="M148.9 207.8h1.1" fill="none" stroke="#808080" stroke-width=".21"/>
<path d="M148.9 207.7h1.1" fill="none" stroke="#808080" stroke-width=".21"/>
<path d="M148.9 207.6h1" fill="none" stroke="#808080" stroke-width=".21"/>
<path d="M148.9 207.6h.9" fill="none" stroke="#808080" stroke-width=".21"/>
<path d="M148.9 207.5h.9" fill="none" stroke="#808080" stroke-width=".21"/>
<path d="M148.9 207.4h.8" fill="none" stroke="#808080" stroke-width=".21"/>
<path d="M148.9 207.3h.7" fill="none" stroke="#808080" stroke-width=".21"/>
<path d="M148.9 207.2h.7" fill="none" stroke="#808080" stroke-width=".21"/>
<path d="M148.9 207.2h.6" fill="none" stroke="#808080" stroke-width=".21"/>
<path d="M148.9 207.1h.5" fill="none" stroke="#808080" stroke-width=".21"/>
<path d="M148.9 207h.5" fill="none" stroke="#808080" stroke-width=".21"/>
<path d="M148.9 206.9h.4" fill="none" stroke="#808080" stroke-width=".21"/>
<path d="M148.9 206.8h.3" fill="none" stroke="#808080" stroke-width=".21"/>
<path d="M148.9 206.7h.3" fill="none" stroke="#808080" stroke-width=".21"/>
<path d="M148.9 206.7h.2" fill="none" stroke="#808080" stroke-width=".21"/>
<path d="M148.9 206.6h.1" fill="none" stroke="#808080" stroke-width=".21"/>
<path d="M148.9 206.5h.1" fill="none" stroke="#808080" stroke-width=".21"/>
<path d="M7.6 206.3v3.4" fill="none" stroke="#808080" stroke-width=".21"/>
<path d="M7.6 209.7h3.3" fill="none" stroke="#808080" stroke-width=".21"/>
<path d="M7.6 206.3l3.3 3.4" fill="none" stroke="#808080" stroke-width=".21"/>
<path d="M7.6 209.6h3.2" fill="none" stroke="#808080" stroke-width=".21"/>
<path d="M7.6 209.5h3.1" fill="none" stroke="#808080" stroke-width=".21"/>
<path d="M7.6 209.4h3" fill="none" stroke="#808080" stroke-width=".21"/>
<path d="M7.6 209.3h2.9" fill="none" stroke="#808080" stroke-width=".21"/>
<path d="M7.6 209.3h2.8" fill="none" stroke="#808080" stroke-width=".21"/>
<path d="M7.6 209.2h2.7" fill="none" stroke="#808080" stroke-width=".21"/>
<path d="M7.6 209.1h2.7" fill="none" stroke="#808080" stroke-width=".21"/>
<path d="M7.6 209h2.6" fill="none" stroke="#808080" stroke-width=".21"/>
<path d="M7.6 208.9h2.5" fill="none" stroke="#808080" stroke-width=".21"/>
<path d="M7.6 208.8h2.4" fill="none" stroke="#808080" stroke-width=".21"/>
<path d="M7.6 208.7h2.3" fill="none" stroke="#808080" stroke-width=".21"/>
<path d="M7.6 208.7h2.2" fill="none" stroke="#808080" stroke-width=".21"/>
<path d="M7.6 208.6h2.2" fill="none" stroke="#808080" stroke-width=".21"/>
<path d="M7.6 208.5h2.1" fill="none" stroke="#808080" stroke-width=".21"/>
<path d="M7.6 208.4h2" fill="none" stroke="#808080" stroke-width=".21"/>
<path d="M7.6 208.3h1.9" fill="none" stroke="#808080" stroke-width=".21"/>
<path d="M7.6 208.2h1.8" fill="none" stroke="#808080" stroke-width=".21"/>
<path d="M7.6 208.2h1.7" fill="none" stroke="#808080" stroke-width=".21"/>
<path d="M7.6 208.1h1.6" fill="none" stroke="#808080" stroke-width=".21"/>
<path d="M7.6 208h1.6" fill="none" stroke="#808080" stroke-width=".21"/>
<path d="M7.6 207.9h1.5" fill="none" stroke="#808080" stroke-width=".21"/>
<path d="M7.6 207.8h1.4" fill="none" stroke="#808080" stroke-width=".21"/>
<path d="M7.6 207.7h1.3" fill="none" stroke="#808080" stroke-width=".21"/>
<path d="M7.6 207.6h1.2" fill="none" stroke="#808080" stroke-width=".21"/>
<path d="M7.6 207.6h1.2" fill="none" stroke="#808080" stroke-width=".21"/>
<path d="M7.6 207.5h1.1" fill="none" stroke="#808080" stroke-width=".21"/>
<path d="M7.6 207.4h1" fill="none" stroke="#808080" stroke-width=".21"/>
<path d="M7.6 207.3h.9" fill="none" stroke="#808080" stroke-width=".21"/>
<path d="M7.6 207.2h.8" fill="none" stroke="#808080" stroke-width=".21"/>
<path d="M7.6 207.2h.7" fill="none" stroke="#808080" stroke-width=".21"/>
<path d="M7.6 207.1h.7" fill="none" stroke="#808080" stroke-width=".21"/>
<path d="M7.6 207h.6" fill="none" stroke="#808080" stroke-width=".21"/>
<path d="M7.6 206.9h.5" fill="none" stroke="#808080" stroke-width=".21"/>
<path d="M7.6 206.8h.4" fill="none" stroke="#808080" stroke-width=".21"/>
<path d="M7.6 206.7h.3" fill="none" stroke="#808080" stroke-width=".21"/>
<path d="M7.6 206.7h.2" fill="none" stroke="#808080" stroke-width=".21"/>
<path d="M7.6 206.6h.1" fill="none" stroke="#808080" stroke-width=".21"/>
<path d="M7.6 206.5h.1" fill="none" stroke="#808080" stroke-width=".21"/>
<g font-size="3.2">
<text x="29.9" y="19.3">boiler</text>
<text x="65.2" y="19.8">type</text>
<text x="90.3" y="19.8">sheet</text>
<text x="133.6" y="19.8">name of sheet</text>
<text x="199.5" y="19.8">date</text>
<text x="241.5" y="19.8">special memo</text>
</g>
<g font-size="2.3">
<text x="24.7" y="12.8">1</text>
<text x="59.6" y="12.8">2</text>
<text x="94.9" y="12.8">3</text>
<text x="130.5" y="12.8">4</text>
<text x="165.7" y="12.8">5</text>
<text x="201" y="12.8">6</text>
<text x="236.2" y="12.8">7</text>
<text x="271.5" y="12.8">8</text>
<text x="8.5" y="27.9">A</text>
<text x="23.3" y="24.5">NUK-HP</text>
<text x="23.3" y="27.9">NUK-HP</text>
<text x="53.5" y="24.5">3500</text>
<text x="53.5" y="27.9">3500</text>
<text x="94.1" y="24.5">41</text>
<text x="94.1" y="27.9">42</text>
<text x="103.9" y="24.5">connection diagram -X4,-X6,-XL,-XN</text>
<text x="103.9" y="27.9">connection diagram -XS4,-XS5,-XS6,-XS7,-XS8,-XS9</text>
<text x="197.9" y="24.5">19.02.2018</text>
<text x="197.9" y="27.9">19.02.2018</text>
<text x="287.2" y="27.9">A</text>
<text x="23.3" y="31.2">NUK-HP</text>
<text x="23.3" y="34.6">NUK-HP</text>
<text x="53.5" y="31.2">3500</text>
<text x="53.5" y="34.6">3500</text>
<text x="94.1" y="31.2">43</text>
<text x="94.1" y="34.6">44</text>
<text x="103.9" y="31.2">connection diagram -XS4,-XS5,-XS6</text>
<text x="103.9" y="34.6">connection diagram -XS7,-XS8,-XS9,-XS10</text>
<text x="197.9" y="31.2">19.02.2018</text>
<text x="197.9" y="34.6">19.02.2018</text>
<text x="8.5" y="61.4">B</text>
<text x="287.2" y="61.4">B</text>
<text x="8.5" y="95">C</text>
<text x="287.2" y="95">C</text>
<text x="8.4" y="128.6">D</text>
<text x="287.1" y="128.6">D</text>
<text x="8.6" y="162.2">E</text>
<text x="287.2" y="162.2">E</text>
<text x="8.6" y="195.1">F</text>
<text x="156.6" y="197.7">wiring diagram SES-18-3875</text>
<text x="287.3" y="195.1">F</text>
<text x="156.6" y="201.8">3500</text>
<text x="156.6" y="199.8">NUK-HP</text>
<text x="156.6" y="203.8">95bar</text>
<text x="273.4" y="203.1">sheet 0C</text>
<text x="24.7" y="208.8">1</text>
<text x="59.6" y="208.8">2</text>
<text x="94.9" y="208.8">3</text>
<text x="130.5" y="208.8">4</text>
<text x="156.6" y="205.8">table of contents</text>
<text x="165.7" y="208.8">5</text>
<text x="201" y="208.8">6</text>
<text x="236.2" y="208.8">7</text>
<text x="251.8" y="204.5">10-9841</text>
<text x="270.8" y="208.8">8</text>
<text x="278.3" y="205.8">53</text>
<text x="283" y="205.8">Bl.</text>
</g>
<g font-size="1.9">
<text x="47.8" y="197.6">date</text>
<text x="58.5" y="197.6">04.04.2018</text>
<text x="47.8" y="200.3">proc.</text>
<text x="47.8" y="202.9">rev.</text>
<text x="58.5" y="200.3">E.H.</text>
<text x="14.2" y="205.6">alteration</text>
<text x="31.6" y="205.6">date</text>
<text x="42.4" y="205.6">Name</text>
<text x="47.8" y="205.6">Norm</text>
<text x="69.3" y="205.6">substitute through</text>
<text x="96.1" y="205.6">substitute for</text>
<text x="126.3" y="205.6">origin</text>
</g>
</svg>
